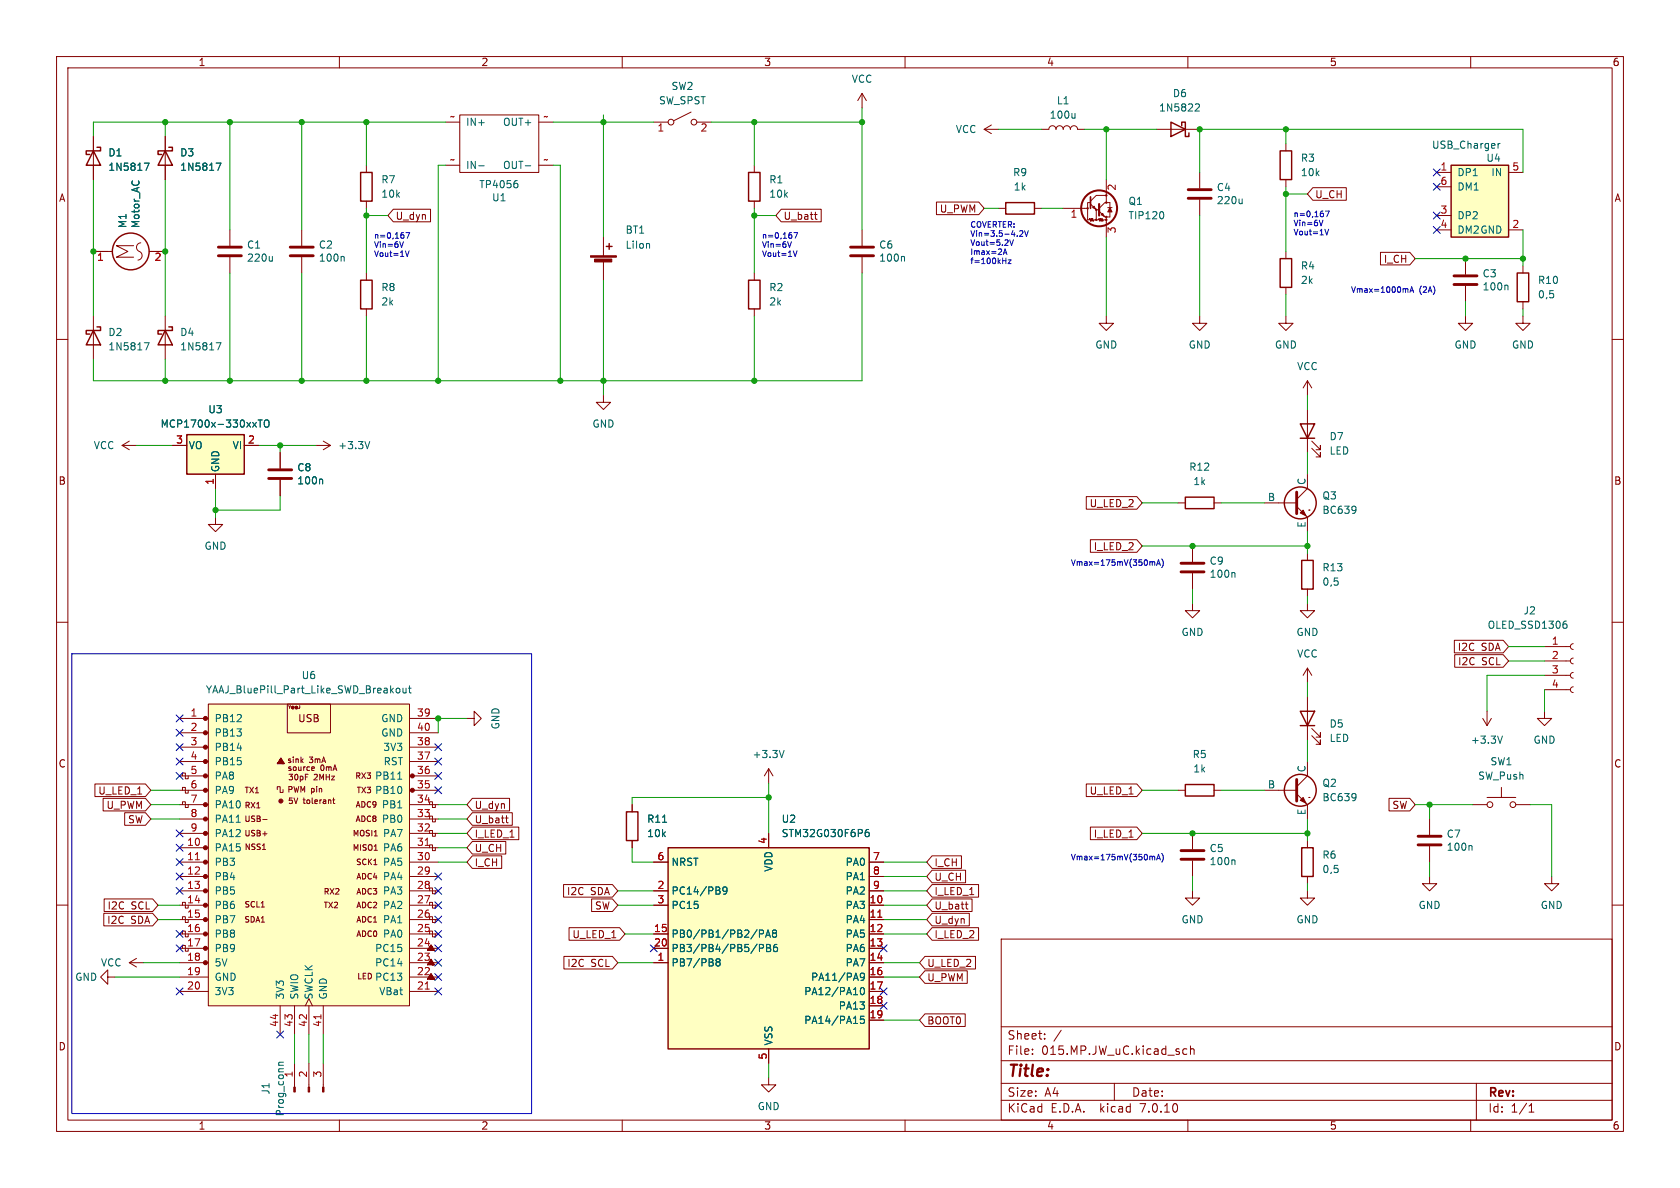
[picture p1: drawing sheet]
<svg xmlns="http://www.w3.org/2000/svg" width="297mm" height="210mm" viewBox="0 0 297 210" stroke-linecap="round" stroke-linejoin="round" font-family="sans-serif">
<g fill="none" stroke="#840000" stroke-width=".18">
<path d="M10 10h277v190h-277zM12 12h273v186h-273zM60 10v2M110 10v2M122.2 19.8l-3.1 1.5M152.4 16.5v2.6M152.4 16.5l-.8 1.3M152.4 16.5l.8 1.3M160 10v2M210 10v2M260 10v2M16.5 24.1v7.7"/>
<path d="M29.2 24.1v7.7M64.8 29.2v1.3M64.8 35.6v1.2M69.5 37h6.6v2.2h-6.6l-.9-1.1zM78.7 21.6h2.6M78.7 29.2h2.6M81.3 20.3h13.9v10.2h-13.9zM95.2 21.6h2.6M95.2 29.2h2.6M115.6 21.6h2.5M123.2 21.6h2.5M133.3 29.2v1.3"/>
<path d="M133.3 35.6v1.2M138.1 37h7.1v2.2h-7.1l-.9-1.1zM144 37.9h.5M144.2 38.7l.3 .1M165.6 35.7h7.4l1 1.1-1 1.1h-7.4zM174 22.9h2.5M174 22.9l1.3 .7M175.3 22.1l-1.3 .8M176.5 36.8h1.3M182.9 36.8h1.2M184.1 22.9h1.3a.64 .64 0 0 1 .7-.7 .64 .64 0 0 1 .6 .7 .64 .64 0 0 1 .6-.7 .64 .64 0 0 1 .7 .7 .64 .64 0 0 1 .6-.7 .64 .64 0 0 1 .6 .7 .64 .64 0 0 1 .7-.7 .64 .64 0 0 1 .6 .7h1.3M188 36.8h4.2"/>
<path d="M192.8 36.1l1 1h.5M192.8 35.8h-.5v3.1h.2l.2-.3 .1 .5 .1-.5 .1 .5 .2-.5 .1 .5 .1-.2h.4M192.8 35.6l1-1.1h1.8v1.3h-.3l-1 1M193.2 36.7l.2-.3 .3 .6zM193.8 37.1v1.8h.4l.1-.3 .1 .5 .2-.5 .1 .5 .1-.5 .1 .5 .2-.2h.5M194.3 37.3l1 1.1h.3v.5M194.7 38l.2-.3 .3 .5zM195.6 31.8v2.6M195.6 38.9v3M195.6 35.8h.6v.9M195.8 36.7h.8M196.2 37.5v.9h-.6"/>
<path d="M204.5 22.9h7.6M212.1 30.5v2.8M212.1 35.3v2.8M227.3 25.4v1.3M227.3 31.8v1.2M232.1 33.2h5.9v2.2h-5.9l-1-1.1zM254 30.5h2.5M254 38.1h2.5M254 33h2.5M266.7 30.5h2.5M10 60h2M16.5 55.9v7.6"/>
<path d="M16.5 44.5h3.4M23.6 43.4h-3l2 1.1-2 1h3M24.9 42.9a.84 .84 0 0 0-.8 .9 .84 .84 0 0 0 .8 .8 .79 .79 0 0 1 .2 .8 .79 .79 0 0 1-.7 .6M26.4 44.5h2.8M29.2 55.9v7.6M40.6 40.6v2.8M40.6 45.5v2.8M53.3 40.6v2.8M53.3 45.5v2.8M64.8 48.3v1.2M64.8 54.6v1.3M106.7 41.9v3.3"/>
<path d="M106.7 46.2v3.3M133.3 48.3v1.2M133.3 54.6v1.3M152.4 40.6v2.8M152.4 45.5v2.8M195.6 55.9v1.3h1.2l-1.2 1.2-1.3-1.2h1.3M212.1 55.9v1.3h1.3l-1.3 1.2-1.3-1.2h1.3M227.3 55.9v1.3h1.3l-1.3 1.2-1.2-1.2h1.2M227.3 44.5v1.2M227.3 50.8v1.3M244 44.6h5.2l1 1.1-1 1.1h-5.2zM254 40.6h2.5"/>
<path d="M259.1 55.9v1.3h1.2l-1.2 1.2-1.3-1.2h1.3M259.1 45.7v2.8M259.1 50.5v2.8M266.7 40.6h2.5M269.2 55.9v1.3h1.3l-1.3 1.2-1.2-1.2h1.2M269.2 47v1.3M269.2 53.3v1.3M285 60h2M21.6 78.7l1.3 .8M21.6 78.7h2.5M22.9 78l-1.3 .7M30.5 78.7h2.5"/>
<path d="M43.2 78.7h2.5M55.9 78.7h2.5M57.1 78l1.3 .7M58.4 78.7l-1.3 .8M106.7 69.9v1.2h1.2l-1.2 1.3-1.3-1.3h1.3M231.1 67.3v2.6M231.1 72.4v7.6M231.1 67.3l-.7 1.3M231.1 67.3l.8 1.3M231.9 79.2l1.5 1.6v-.8v.8h-.7M231.9 78l1.5 1.5v-.8v.8h-.7M38.1 91.4v1.3h1.3l-1.3 1.3-1.3-1.3h1.3"/>
<path d="M38.1 83.8v2.6M49.5 80v2.8M49.5 84.8v2.8M192 87.8h9l.9 1.1-.9 1.1h-9zM192.8 95.4h8.2l.9 1.1-.9 1.1h-8.2zM208.3 88.9h1.2M210.8 96.5v2.8M214.6 88.9h1.3M223.5 88.9h5.7M229.2 89.5l1.9 1.9v2.6M231.1 83.8v2.6l-1.9 1.9M231.1 97.8v1.3"/>
<path d="M231.4 90.2h.1M10 110h2M210.8 106.7v1.3h1.3l-1.3 1.2-1.3-1.2h1.3M210.8 101.3v2.8M231.1 106.7v1.3h1.3l-1.3 1.2-1.2-1.2h1.2M231.1 104.1v1.3M231.1 118.1v2.6M231.1 118.1l-.7 1.3M231.1 118.1l.8 1.3M257.1 113.2h8.6l1 1.1-1 1.1h-8.6zM257.2 115.7h8.5l1 1.1-1 1.2h-8.5zM273 119.4h4.6"/>
<path d="M273 116.8h4.6M273 114.3h4.6M278.1 118.9l-.3 .1-.2 .4 .2 .3 .3 .2M278.1 116.3l-.3 .2-.2 .3 .2 .4 .3 .1M278.1 113.8l-.3 .2-.2 .3 .2 .4 .3 .1M285 110h2M16.8 138.6h8.9l1 1.1-1 1.1h-8.9zM31.7 139.7h5.1M31.7 127h5.1M31.7 129.5h5.1M31.7 132.1h5.1M31.7 137.2h5.1"/>
<path d="M31.7 134.6h5.1M32.3 139.7v-.5h.5v1h.5v-.5M32.3 137.2v-.5h.5v1h.5v-.5M36.8 124.5h35.6v53.3h-35.6zM49 139.6v-.5h.5v1h.5v-.5M49.7 134.5l.1 .2-.3-.1 .3 .3 .1-.4-.5 .1 .5 .4-.1-.6-.5 .3 .7 .3-.3-.8-.6 .7 1.1 .1-.5-.9-.7 .9h1.3l-.6-1-.7 1M50.8 124.5h7.6v5h-7.6zM55.4 135.6l.2 .2-.5 .1M55.5 136.2h-.3M72.4 139.7h5.1M72.4 127h5.1M72.4 129.5h5.1"/>
<path d="M72.4 132.1h5.1M72.4 137.2h5.1M72.4 134.6h5.1M82.5 127h1.3v-1.3l1.3 1.3-1.3 1.3v-1.3M135.9 135.9v2.5M135.9 135.9l-.8 1.3M135.9 135.9l.8 1.3M192 138.6h9l.9 1.1-.9 1.1h-9zM208.3 139.7h1.2M214.6 139.7h1.3M223.5 139.7h5.7M231.1 134.6v2.6l-1.9 1.9"/>
<path d="M231.1 123.2v7.6M231.9 130l1.5 1.6v-.8v.8h-.7M231.9 128.8l1.5 1.5v-.8v.8h-.7M262.1 127l.8 1.3M262.9 125.7v2.6M263.7 127l-.8 1.3M265.4 139.2v1.8M273 125.7v1.3h1.3l-1.3 1.3-1.2-1.3h1.2M273 121.9h4.6M278.1 121.4l-.3 .2-.2 .3 .2 .4 .3 .1M10 160h2M18.2 141.1h7.5l1 1.1-1 1.2h-7.5z"/>
<path d="M18.4 158.9h8.6l.9 1.1-.9 1.1h-8.6zM22 143.7h3.7l1 1.1-1 1.1h-3.7zM31.7 157.5h5.1M31.7 152.4h5.1M31.7 154.9h5.1M31.7 149.9h5.1M31.7 147.3h5.1M31.7 144.8h5.1M31.7 142.2h5.1M32.3 142.2v-.5h.5v1h.5v-.5M46.4 147.4h.8M46.4 144.9h.8"/>
<path d="M58.8 141.4h.4M59 141.1v.8l.2 .2M72.4 157.5h5.1M72.4 152.4h5.1M72.4 154.9h5.1M72.4 149.9h5.1M72.4 147.3h5.1M72.4 144.8h5.1M72.4 142.2h5.1M75.9 157.5v-.5h.6v1h.5v-.5M75.9 149.9v-.5h.6v1h.5v-.5M75.9 147.3v-.5h.6v1h.5v-.5"/>
<path d="M75.9 144.8v-.5h.6v1h.5v-.5M75.9 142.2v-.5h.6v1h.5v-.5M83.5 151.3h5.2v2.2h-5.2l-1-1.1zM83.5 148.7h5.9v2.3h-5.9l-1-1.1zM83.5 141.1h6.6v2.3h-6.6l-1-1.2zM83.5 146.2h8.2v2.2h-8.2l-1-1.1zM83.5 143.7h7.1v2.2h-7.1l-1-1.1zM89.4 144.6h.4M89.6 145.4l.2 .1M99.6 156.4h8.7l.9 1.1-.9 1.1h-8.7zM104.6 158.9h3.7l.9 1.1-.9 1.1h-3.7zM111.8 142.2v1.3"/>
<path d="M111.8 148.6v1.3M115.6 157.5h2.5M115.6 152.4h2.5M135.9 147.3v2.6M153.7 157.5h2.5M153.7 152.4h2.5M153.7 154.9h2.5M164.8 156.4h8.2v2.2h-8.2l-1-1.1zM164.8 158.9h7v2.2h-7l-1-1.1zM164.8 153.8h5.9v2.3h-5.9l-1-1.2zM164.8 151.3h5.2v2.2h-5.2l-1-1.1zM170.6 159.8h.5"/>
<path d="M192.8 146.2h8.2l.9 1.1-.9 1.1h-8.2zM210.8 157.5v1.3h1.3l-1.3 1.2-1.3-1.2h1.3M210.8 147.3v2.8M210.8 152.1v2.8M229.2 140.3l1.9 1.9v2.6M231.1 157.5v1.3h1.3l-1.3 1.2-1.2-1.2h1.2M231.1 148.6v1.3M231.1 154.9v1.3M231.4 141h.1M245.6 141.1h3.6l1 1.1-1 1.2h-3.6zM252.7 154.9v1.3h1.3l-1.3 1.3-1.2-1.3h1.2M252.7 144.8v2.8"/>
<path d="M252.7 149.6v2.8M260.3 142.2h2.6M262.9 141h5.1M268 142.2h2.5M274.3 154.9v1.3h1.3l-1.3 1.3-1.3-1.3h1.3M285 160h2M18.4 161.4h8.6l.9 1.2-.9 1.1h-8.6zM19 172.7v-1.2l-1.2 1.2 1.2 1.3v-1.3h1.3M22.9 170.2h2.5M22.9 170.2l1.2 .7M24.1 169.4l-1.2 .8M31.7 170.2h5.1"/>
<path d="M31.7 160h5.1M31.7 162.6h5.1M31.7 165.1h5.1M31.7 167.6h5.1M31.7 172.7h5.1M31.7 175.3h5.1M32.3 167.6v-.5h.5v1h.5v-.5M32.3 165.1v-.5h.5v1h.5v-.5M32.3 162.6v-.5h.5v1h.5v-.5M32.3 160v-.5h.5v1h.5v-.5M49.5 177.8v5.1M52.1 177.8v5.1"/>
<path d="M54 177.8l.6-1.3 .6 1.3M54.6 177.8v5.1M57.1 177.8v5.1M72.4 170.2h5.1M72.4 160h5.1M72.4 162.6h5.1M72.4 165.1h5.1M72.4 167.6h5.1M72.4 172.7h5.1M72.4 175.3h5.1M75.9 165.1v-.5h.6v1h.5v-.5M75.9 162.6v-.5h.6v1h.5v-.5"/>
<path d="M75.9 160v-.5h.6v1h.5v-.5M76.2 172.6l.1 .2-.2-.1 .2 .3 .2-.4-.6 .1 .6 .4-.2-.6-.5 .3 .8 .3-.4-.8-.5 .7 1 .1-.5-.9-.6 .9h1.2l-.6-1-.6 1M76.2 170.1l.1 .2-.2-.1 .2 .2 .2-.3-.6 .1 .6 .4-.2-.7-.5 .4 .8 .3-.4-.8-.5 .6 1 .2-.5-.9-.6 .9h1.2l-.6-1.1-.6 1.1M76.2 167.5l.1 .3-.2-.2 .2 .3 .2-.4-.6 .1 .6 .4-.2-.6-.5 .4 .8 .2-.4-.7-.5 .6 1 .1-.5-.9-.6 .9h1.2l-.6-1-.6 1M99.7 169.1h8.6l.9 1.1-.9 1.1h-8.6zM100.6 164h8.9l1 1.1-1 1.1h-8.9zM115.6 170.2h2.5M115.6 160h2.5M115.6 165.1h2.5M115.6 167.6h2.5M153.7 170.2h2.5M153.7 160h2.5"/>
<path d="M153.7 162.6h2.5M153.7 165.1h2.5M153.7 167.6h2.5M153.7 172.7h2.5M153.7 175.3h2.5M153.7 177.8h2.5M163.5 169.1h9v2.2h-9l-.9-1.1zM163.5 171.6h7.5v2.2h-7.5l-.9-1.1zM163.5 179.2h7.1v2.3h-7.1l-.9-1.2zM164.8 161.4h6.6v2.3h-6.6l-1-1.1zM164.8 164h8.2v2.2h-8.2l-1-1.1zM170.9 160.6l.2 .1"/>
<path d="M177 166h108v32h-108zM52.1 188v4.2M54.6 188v4.2M57.1 188v4.2M60 198v2M110 198v2M135.9 190.5v1.3h1.3l-1.3 1.2-1.3-1.2h1.3M135.9 185.4v2.6M153.7 180.3h2.5M160 198v2M177 194.5h108M177 191.5h108"/>
<path d="M177 187.5h108M177 181.5h108M182.5 186.3v.1M182.5 185.5v.1M184.7 183.6v.1M184.7 182.8v.1M187.6 182.1l-1.3 2M197 191.5v3M209.2 186.3l.2 .1 .4-.1M209.8 185.5l-.4-.1-.2 .1M210 198v2M210.5 185.5l.2-.1 .3 .1 .1 .9"/>
<path d="M210.5 184.9v1.5M260 198v2M261 191.5v6.5M270.3 196.6h.9M270.3 195.5l.4-.4v1.5"/>
<circle cx="118.6" cy="21.6" r=".51"/>
<circle cx="122.7" cy="21.6" r=".51"/>
<circle cx="192.3" cy="36.8" r=".13"/>
<circle cx="193.8" cy="37.1" r=".13"/>
<circle cx="193.8" cy="38.9" r=".13"/>
<circle cx="195.6" cy="38.4" r=".13"/>
<circle cx="195.6" cy="34.5" r=".13"/>
<circle cx="195.6" cy="35.8" r=".13"/>
<circle cx="195.6" cy="38.9" r=".13"/>
<circle cx="72.9" cy="139.7" r=".36"/>
<circle cx="72.9" cy="137.2" r=".36"/>
<circle cx="49.7" cy="141.6" r=".36"/>
<circle cx="49.7" cy="141.6" r=".25"/>
<circle cx="263.4" cy="142.2" r=".51"/>
<circle cx="267.5" cy="142.2" r=".51"/>
</g>
<g fill="none" stroke="#840000" stroke-width=".25">
<path d="M16.5 26.7l1.3 2.5h-2.6zM17.1 26h.7v.7h-2.6v.6h.7M29.2 26.7l1.3 2.5h-2.6zM29.8 26h.7v.7h-2.6v.6h.7M63.8 30.5h2v5.1h-2zM132.3 30.5h2.1v5.1h-2.1zM177.8 35.8h5.1v2h-5.1zM207 21.6l2.5 1.3-2.5 1.2zM208.9 22.2v-.6h.6v2.5h.7v-.6M226.3 26.7h2v5.1h-2zM256.5 29.2h10.2v12.7h-10.2zM16.5 58.4l1.3 2.6h-2.6z"/>
<path d="M17.1 57.8h.7v.6h-2.6v.7h.7M29.2 58.4l1.3 2.6h-2.6zM29.8 57.8h.7v.6h-2.6v.7h.7M63.8 49.5h2v5.1h-2zM107.2 43.6h1M107.7 43.1v1M132.3 49.5h2.1v5.1h-2.1zM226.3 45.7h2v5.1h-2zM268.2 48.3h2.1v5h-2.1zM33 76.8h10.2v7h-10.2zM229.9 74.9h2.5l-1.3 2.6zM229.9 77.5h2.5"/>
<path d="M209.5 87.9h5.1v2h-5.1zM230.1 99.1h2.1v5h-2.1zM209.5 138.7h5.1v2h-5.1zM229.9 125.7h2.5l-1.3 2.6zM229.9 128.3h2.5M110.7 143.5h2.1v5.1h-2.1zM118.1 149.9h35.6v35.5h-35.6zM230.1 149.9h2.1v5h-2.1z"/>
<circle cx="23.1" cy="44.4" r="3.3"/>
<circle cx="229.9" cy="88.9" r="2.82"/>
<circle cx="229.9" cy="139.7" r="2.82"/>
</g>
<g fill="none" stroke="#006464" stroke-width=".18">
<path d="M211.5 18.4h.4l.1 .3-.7 .9h.7M25.5 28.8h.9l-.6 1.3M38.2 28.8h.9l-.6 1.3M84.6 29.3h1M91.2 31.9h.2M91.3 32.4l.3 .2v.4l-.3 .2M92.9 29.3h.9M190 20.1v.8M190 20.8l-.1 .1M205.6 37.5l.1 .4-.1 .7M219.6 35.2v.8M219.6 35.9l-.2 .1"/>
<path d="M264.8 25.4v.8M265.2 25.4l-.4 .2M48.1 45.3v.9M48.1 46.1l-.1 .1M60.7 45.3l.1 .2v.7M159.7 45.3l.2 .2v.7M266.4 50.4l.2 .2v.7M25.5 60.6h.9l-.6 1.3M38.2 60.6h.9l-.6 1.3M45.6 74.2h.8M46 74.2v1.3M46.9 74.3l.1-.1a.43 .43 0 0 1 .6 .5v.4a.42 .42 0 0 1-.5 .4 .42 .42 0 0 1-.4-.4v-.4z"/>
<path d="M65.4 78l-.5 1.3M56.9 84.7l.1 .2v.6M239.6 89.5l.1 .1a1.07 1.07 0 0 1-.2 1M239.7 90l-.1 .2M218.1 101.2l.2 .2v.7M276.7 109.8h.2M276.8 110.3l.2 .2v.3l-.2 .3M70.1 121.8l.2-.1 .3 .1 .1 .5-.1 .1-.3 .1-.2-.1zM70.3 137.7h.7M71.2 121.7l.1 .7 .3 .1 .2-.1M71.8 121.7v.8M72.2 121.7h.5"/>
<path d="M72.4 121.2v1.1l.3 .2M138.6 132.7l-.4 1.2M265.6 130.1l-.4 1.3M41.8 145.4h.7M117.1 145.4h.8M128.5 157.3l-.2 .3-.4-.1-.1-.2 .1-.4 .4-.1 .2 .1a.84 .84 0 0 1-.3 1.2h-.3M153.6 146.6l-.4 .1a.85 .85 0 0 0 0 1.2l.4-.1 .1-.4-.3-.3-.3 .1-.1 .2M218.1 152l.2 .2v.7M239.6 140.3l.1 .1a1.07 1.07 0 0 1-.2 1M239.7 140.8l-.1 .2M260.1 149.5l.1 .1v.7M126.8 170l-.2-.2 .2-.3h.3l.2 .2-.2 .3"/>
<path d="M126.8 170l-.2 .3v.3l.2 .2 .4-.1 .1-.2v-.2l-.2-.3M126.8 170h.3M134.3 165.1l.6-.1 .1-.2-.1-.3-.6-.1v1.3M134.3 167.6h.6l.1-.2-.1-.3-.6-.2v1.3M135.3 165.7l.5-1.3 .4 1.3M135.5 165.3h.6M135.5 166.9h.5l.2 .3-.2 .4 .2 .1 .1 .3-.3 .2h-.5zM135.5 167.6h.5M136.8 165l-.2-.3 .2-.3h.2l.3 .3-.3 .3M136.8 165l-.2 .2v.4l.2 .1 .4-.1 .1-.2-.1-.3-.2-.1M136.8 165h.2M137.3 166.9l-.3 .1a.86 .86 0 0 0 0 1.2l.4-.1 .1-.4-.3-.3-.3 .1-.2 .2"/>
<path d="M152.2 174.7l.2-.1a.68 .68 0 0 1 .4 .6 .68 .68 0 0 1-.4 .6l-.2-.1-.1-.3zM152.8 179.6h-.6l-.1 .7 .2-.2 .4 .1 .1 .2v.4l-.2 .1-.5-.1M152.8 172.6l-.2 .2h-.4l-.1-.2 .1-.5 .4-.1 .2 .2a.84 .84 0 0 1-.3 1.1h-.3M49.3 188.3h.8M50.1 187.8h-.8v.3l.1 .2"/>
</g>
<g fill="#840000" stroke="#840000" stroke-width=".18">
<path d="M57 192.2h.3v.8h-.3z"/>
<path d="M54.5 192.2h.2v.8h-.2z"/>
<path d="M51.9 192.2h.3v.8h-.3z"/>
<path d="M229.9 141.5l.5-.5 .5 1z"/>
<path d="M229.9 90.7l.5-.5 .5 1z"/>
<path d="M104.4 45.2h4.6v.3h-4.6z"/>
<path d="M105.1 45.8h3.1v.5h-3.1z"/>
<path d="M196.2 36.7l.4 .8h-.8z"/>
<circle cx="36.3" cy="170.2" r=".36"/>
<circle cx="36.3" cy="167.6" r=".36"/>
<circle cx="36.3" cy="165.1" r=".36"/>
<circle cx="36.3" cy="162.6" r=".36"/>
<circle cx="36.3" cy="160" r=".36"/>
<circle cx="36.3" cy="157.5" r=".36"/>
<circle cx="36.3" cy="154.9" r=".36"/>
<circle cx="36.3" cy="152.4" r=".36"/>
<circle cx="36.3" cy="149.9" r=".36"/>
<circle cx="36.3" cy="147.3" r=".36"/>
<circle cx="36.3" cy="144.8" r=".36"/>
<circle cx="36.3" cy="142.2" r=".36"/>
<circle cx="36.3" cy="139.7" r=".36"/>
<circle cx="36.3" cy="137.2" r=".36"/>
<circle cx="36.3" cy="134.6" r=".36"/>
<circle cx="36.3" cy="132.1" r=".36"/>
<circle cx="36.3" cy="127" r=".36"/>
<circle cx="49.7" cy="141.6" r=".13"/>
<circle cx="72.9" cy="139.7" r=".25"/>
<circle cx="72.9" cy="137.2" r=".25"/>
<circle cx="36.3" cy="129.5" r=".36"/>
</g>
<g fill="none" stroke="#840000" stroke-width=".51">
<path d="M210.1 35.1h4M210.1 33.5h4M38.6 45.2h4.1M38.6 43.7h4.1M51.3 45.2h4.1M51.3 43.7h4.1M150.4 45.2h4M150.4 43.7h4M257 50.3h4.1M257 48.8h4.1M47.5 84.6h4.1M47.5 83.1h4.1"/>
<path d="M208.8 99.6h4.1M229.2 87v3.8M208.8 101.1h4.1M229.2 137.8v3.8M208.8 151.9h4.1M208.8 150.4h4.1M250.7 149.4h4.1M250.7 147.8h4.1"/>
</g>
<g fill="#ffffc2" stroke="#ffffc2" stroke-width=".18">
<path d="M118.1 149.9h35.6v35.5h-35.6z"/>
<path d="M36.8 124.5h35.6v53.3h-35.6z"/>
<path d="M256.5 29.2h10.2v12.7h-10.2z"/>
<path d="M33 76.8h10.2v7h-10.2z"/>
</g>
<path d="M34.5 152h.8M75.2 149.4h.7M56.7 179.4v.7M75.2 174.8h.7M155.2 162.1h.7" fill="none" stroke="#a90000" stroke-width=".18"/>
<path d="M192.8 34.8v2" fill="none" stroke="#840000" stroke-width=".3"/>
<path d="M194.3 36.1v2" fill="none" stroke="#840000" stroke-width=".38"/>
<circle cx="194.3" cy="36.8" r="3.2" fill="none" stroke="#840000" stroke-width=".36"/>
<g fill="none" stroke="#0000c2" stroke-width=".18">
<path d="M233.9 38.9l-.3 1M234.3 37.3h.7l-.4 1M71.3 42.7l-.3 1M71.7 44.3l.3 1 .3-1M71.8 41.1h.6l-.4 1M139.9 42.7l-.3 1M140.2 44.3l.4 1 .3-1M140.3 41.1h.7l-.4 1M177.3 46.1h.5M177.4 45l.3-1 .3 1M177.5 44.7h.4M177.8 45.6v1"/>
<path d="M178.2 45.9h.5l-.5 .7h.5M178.5 42.4l.3 1 .4-1M180.3 40.9l.3-.1 .2 .3-.6 .7h.6M181.1 40.8l.4 1 .3-1M234.2 40.5l.4 1 .3-1M248.8 51l.1 .2v.5M249.2 51.7l.4-1 .3 1M249.3 51.4h.5M203.7 99.4l.2-.1h.2v.6M204.5 99.9l.3-1 .3 1M204.6 99.7h.4M205.4 98.8a1.15 1.15 0 0 1 0 1.5"/>
<path d="M12.7 115.6h81.3v81.3h-81.3zM203.7 151.5l.2-.1h.2v.6M204.5 152l.3-1 .3 1M204.6 151.7h.4M205.4 150.9a1.15 1.15 0 0 1 0 1.5"/>
</g>
<g fill="none" stroke="#009600" stroke-width=".18">
<path d="M152.4 19.1v21.5M16.5 31.8v24.1M29.2 21.6v2.5M29.2 31.8v24.1M40.6 21.6v19M53.3 21.6v19M64.8 21.6v7.6M64.8 36.8v11.5M64.8 38.1h3.8M78.7 29.2h-1.2v38.1M78.7 21.6h-62.2v2.5M97.8 29.2h1.3v38.1"/>
<path d="M97.8 21.6h17.8M106.7 20.3v21.6M125.7 21.6h26.7M133.3 38.1h3.9M133.3 21.6v7.6M133.3 36.8v11.5M174 36.8h2.5M176.5 22.9h7.6M184.1 36.8h3.9M191.8 22.9h12.7M195.6 22.9v8.9M212.1 30.5v-7.6h57.1v7.6"/>
<path d="M212.1 38.1v17.8M227.3 34.3h3.8M227.3 22.9v2.5M227.3 33v11.5M40.6 48.3v19M53.3 48.3v19M64.8 55.9v11.4M106.7 49.5v20.4M133.3 55.9v11.4M152.4 48.3v19h-135.9v-3.8M195.6 41.9v14M227.3 52.1v3.8"/>
<path d="M250.2 45.7h19M259.1 53.3v2.6M269.2 40.6v6.4M269.2 54.6v1.3M24.1 78.7h6.4M29.2 63.5v3.8M45.7 78.7h10.2M49.5 78.7v1.3M231.1 69.9v2.5M38.1 86.4v5M49.5 87.6v2.6h-11.4M201.9 88.9h6.4"/>
<path d="M201.9 96.5h29.2M215.9 88.9h7.6M231.1 80v3.8M231.1 94v3.8M210.8 104.1v2.6M231.1 105.4v1.3M266.7 114.3h6.3M266.7 116.8h6.3M273 119.4h-10.1v6.3M26.7 139.7h5M82.5 127h-5v2.5M135.9 138.4v8.9"/>
<path d="M201.9 139.7h6.4M215.9 139.7h7.6M231.1 120.7v2.5M231.1 130.8v3.8M273 121.9v3.8M26.7 142.2h5M26.7 144.8h5M77.5 142.2h5M77.5 147.3h5M77.5 149.9h5M77.5 152.4h5M77.5 144.8h5"/>
<path d="M109.2 157.5h6.4M111.8 149.9v2.5h3.8M135.9 141h-24.1v1.2M156.2 152.4h7.6M156.2 157.5h7.6M156.2 154.9h7.6M201.9 147.3h29.2M210.8 154.9v2.6M231.1 144.8v3.8M231.1 156.2v1.3M250.2 142.2h10.1M252.7 142.2v2.6"/>
<path d="M252.7 152.4v2.5M270.5 142.2h3.8v12.7M20.3 172.7h11.4M25.4 170.2h6.3M27.9 160h3.8M27.9 162.6h3.8M109.2 160h6.4M109.2 170.2h6.4M110.5 165.1h5.1M156.2 160h7.6M156.2 165.1h7.6M156.2 170.2h6.4"/>
<path d="M156.2 162.6h7.6M156.2 172.7h6.4M52.1 182.9v5.1M54.6 182.9v5.1M57.1 182.9v5.1M135.9 188v2.5M156.2 180.3h6.4"/>
</g>
<g fill="none" stroke="#000084" stroke-width=".18">
<path d="M253.4 29.9l1.2 1.2M253.4 37.5l1.2 1.2M253.4 32.4l1.2 1.2M254.6 29.9l-1.2 1.2M254.6 37.5l-1.2 1.2M254.6 32.4l-1.2 1.2M253.4 40l1.2 1.2M254.6 40l-1.2 1.2M31.1 134l1.3 1.2M31.1 126.4l1.3 1.2M31.1 131.5l1.3 1.2M31.1 128.9l1.3 1.2"/>
<path d="M31.1 136.6l1.3 1.2M32.4 134l-1.3 1.2M32.4 126.4l-1.3 1.2M32.4 131.5l-1.3 1.2M32.4 128.9l-1.3 1.2M32.4 136.6l-1.3 1.2M76.9 139.1l1.2 1.2M76.9 136.6l1.2 1.2M76.9 134l1.2 1.2M76.9 131.5l1.2 1.2M78.1 139.1l-1.2 1.2M78.1 136.6l-1.2 1.2"/>
<path d="M78.1 134l-1.2 1.2M78.1 131.5l-1.2 1.2M31.1 146.7l1.3 1.2M31.1 149.3l1.3 1.2M31.1 151.8l1.3 1.2M31.1 156.9l1.3 1.2M31.1 154.3l1.3 1.2M32.4 146.7l-1.3 1.2M32.4 149.3l-1.3 1.2M32.4 151.8l-1.3 1.2M32.4 156.9l-1.3 1.2M32.4 154.3l-1.3 1.2"/>
<path d="M76.9 159.4l1.2 1.2M76.9 154.3l1.2 1.2M76.9 156.9l1.2 1.2M78.1 159.4l-1.2 1.2M78.1 154.3l-1.2 1.2M78.1 156.9l-1.2 1.2M31.1 164.5l1.3 1.2M31.1 174.7l1.3 1.2M31.1 167l1.3 1.2M32.4 164.5l-1.3 1.2M32.4 174.7l-1.3 1.2M32.4 167l-1.3 1.2"/>
<path d="M76.9 162l1.2 1.2M76.9 167l1.2 1.2M76.9 169.6l1.2 1.2M76.9 164.5l1.2 1.2M76.9 172.1l1.2 1.2M76.9 174.7l1.2 1.2M78.1 162l-1.2 1.2M78.1 167l-1.2 1.2M78.1 169.6l-1.2 1.2M78.1 164.5l-1.2 1.2M78.1 172.1l-1.2 1.2M78.1 174.7l-1.2 1.2"/>
<path d="M115 167l1.2 1.2M116.2 167l-1.2 1.2M155.6 167l1.2 1.2M155.6 174.7l1.2 1.2M155.6 177.2l1.2 1.2M156.8 167l-1.2 1.2M156.8 174.7l-1.2 1.2M156.8 177.2l-1.2 1.2M48.9 182.3l1.2 1.2M50.1 182.3l-1.2 1.2"/>
</g>
<g fill="#009600" stroke="#009600" stroke-width=".18">
<circle cx="64.8" cy="38.1" r=".46"/>
<circle cx="64.8" cy="21.6" r=".46"/>
<circle cx="99.1" cy="67.3" r=".46"/>
<circle cx="106.7" cy="67.3" r=".46"/>
<circle cx="133.3" cy="38.1" r=".46"/>
<circle cx="77.5" cy="67.3" r=".46"/>
<circle cx="133.3" cy="67.3" r=".46"/>
<circle cx="64.8" cy="67.3" r=".46"/>
<circle cx="106.7" cy="21.6" r=".46"/>
<circle cx="53.3" cy="21.6" r=".46"/>
<circle cx="16.5" cy="44.5" r=".46"/>
<circle cx="29.2" cy="21.6" r=".46"/>
<circle cx="40.6" cy="21.6" r=".46"/>
<circle cx="29.2" cy="44.5" r=".46"/>
<circle cx="77.5" cy="127" r=".46"/>
<circle cx="135.9" cy="141" r=".46"/>
<circle cx="53.3" cy="67.3" r=".46"/>
<circle cx="29.2" cy="67.3" r=".46"/>
<circle cx="40.6" cy="67.3" r=".46"/>
<circle cx="38.1" cy="90.2" r=".46"/>
<circle cx="49.5" cy="78.7" r=".46"/>
<circle cx="252.7" cy="142.2" r=".46"/>
<circle cx="259.1" cy="45.7" r=".46"/>
<circle cx="269.2" cy="45.7" r=".46"/>
<circle cx="227.3" cy="34.3" r=".46"/>
<circle cx="212.1" cy="22.9" r=".46"/>
<circle cx="227.3" cy="22.9" r=".46"/>
<circle cx="195.6" cy="22.9" r=".46"/>
<circle cx="133.3" cy="21.6" r=".46"/>
<circle cx="152.4" cy="21.6" r=".46"/>
<circle cx="231.1" cy="147.3" r=".46"/>
<circle cx="231.1" cy="96.5" r=".46"/>
<circle cx="210.8" cy="147.3" r=".46"/>
<circle cx="210.8" cy="96.5" r=".46"/>
</g>
<text font-size="2.8" fill="#840000" x="178" y="190.9">Title:</text>
<g font-size="2.1" fill="#840000">
<text x="178" y="184">Sheet:</text>
<text x="178" y="186.7">File:</text>
<text x="184.1" y="186.7">015.MP.JW_uC.kicad_sch</text>
<text x="178" y="196.9">KiCad</text>
<text x="178" y="194.1">Size:</text>
<text x="184.7" y="194.1">A4</text>
<text x="185.7" y="196.9">E.D.A.</text>
<text x="194.6" y="196.9">kicad</text>
<text x="200" y="194.1">Date:</text>
<text x="201.8" y="196.9">7.0.10</text>
<text x="263" y="194.3">Rev:</text>
<text x="263" y="196.9">Id:</text>
<text x="267.1" y="196.9">1/1</text>
</g>
<g font-size="1.8" fill="#840000">
<text x="35" y="11.9">1</text>
<text x="85" y="11.9">2</text>
<text x="135" y="11.9">3</text>
<text x="185" y="11.9">4</text>
<text x="235" y="11.9">5</text>
<text x="285" y="11.9">6</text>
<text x="10.3" y="35.9">A</text>
<text x="232.4" y="35.2">U_CH</text>
<text x="285.3" y="35.9">A</text>
<text x="69.8" y="39.1">U_dyn</text>
<text x="138.4" y="39.1">U_batt</text>
<text x="166" y="37.8">U_PWM</text>
<text x="244.5" y="46.7">I_CH</text>
<text x="10.3" y="85.9">B</text>
<text x="192.5" y="89.9">U_LED_2</text>
<text x="285.3" y="85.9">B</text>
<text x="193.3" y="97.5">I_LED_2</text>
<text x="257.6" y="115.3">I2C</text>
<text x="257.7" y="117.8">I2C</text>
<text x="261.9" y="115.3">SDA</text>
<text x="261.9" y="117.8">SCL</text>
<text x="52.6" y="127.9">USB</text>
<text x="10.3" y="135.9">C</text>
<text x="285.3" y="135.9">C</text>
<text x="17.3" y="140.7">U_LED_1</text>
<text x="18.7" y="143.2">U_PWM</text>
<text x="83.8" y="143.2">U_dyn</text>
<text x="192.5" y="140.7">U_LED_1</text>
<text x="246.1" y="143.2">SW</text>
<text x="22.5" y="145.7">SW</text>
<text x="83.8" y="148.3">I_LED_1</text>
<text x="83.8" y="145.7">U_batt</text>
<text x="193.3" y="148.3">I_LED_1</text>
<text x="83.8" y="153.4">I_CH</text>
<text x="83.8" y="150.8">U_CH</text>
<text x="165.1" y="155.9">U_CH</text>
<text x="165.1" y="153.4">I_CH</text>
<text x="18.9" y="161">I2C</text>
<text x="23.2" y="161">SCL</text>
<text x="100.1" y="158.4">I2C</text>
<text x="104.4" y="158.4">SDA</text>
<text x="105.1" y="161">SW</text>
<text x="165.1" y="158.4">I_LED_1</text>
<text x="165.1" y="161">U_batt</text>
<text x="18.8" y="163.5">I2C</text>
<text x="23.1" y="163.5">SDA</text>
<text x="101.1" y="166.1">U_LED_1</text>
<text x="165.1" y="163.5">U_dyn</text>
<text x="165.1" y="166.1">I_LED_2</text>
<text x="100.2" y="171.1">I2C</text>
<text x="104.4" y="171.1">SCL</text>
<text x="163.8" y="171.1">U_LED_2</text>
<text x="163.8" y="173.7">U_PWM</text>
<text x="10.3" y="185.9">D</text>
<text x="163.8" y="181.3">BOOT0</text>
<text x="285.3" y="185.9">D</text>
<text x="35" y="199.9">1</text>
<text x="85" y="199.9">2</text>
<text x="135" y="199.9">3</text>
<text x="185" y="199.9">4</text>
<text x="235" y="199.9">5</text>
<text x="285" y="199.9">6</text>
</g>
<g font-size="1.8" fill="#006464">
<text x="118.6" y="16.1">SW2</text>
<text x="150.5" y="14.8">VCC</text>
<text x="207.3" y="17.4">D6</text>
<text x="82.3" y="22.5">IN+</text>
<text x="88.8" y="22.5">OUT+</text>
<text x="116.4" y="18.6">SW_SPST</text>
<text x="168.9" y="23.7">VCC</text>
<text x="185.5" y="21.2">100u</text>
<text x="186.7" y="18.6">L1</text>
<text x="204.8" y="19.9">1N5822</text>
<text x="19.1" y="27.9">D1</text>
<text x="31.8" y="27.9">D3</text>
<text x="229.9" y="28.8">R3</text>
<text x="253.1" y="26.5">USB_Charger</text>
<text x="262.7" y="28.8">U4</text>
<text x="19.1" y="30.4">1N5817</text>
<text x="31.8" y="30.4">1N5817</text>
<text x="67.3" y="32.6">R7</text>
<text x="67.3" y="35.2">10k</text>
<text x="82.3" y="30.1">IN-</text>
<text x="84.6" y="33.5">TP4056</text>
<text x="86.9" y="35.8">U1</text>
<text x="88.8" y="30.1">OUT-</text>
<text x="135.9" y="32.6">R1</text>
<text x="135.9" y="35.2">10k</text>
<text x="179" y="31.3">R9</text>
<text x="179.1" y="33.9">1k</text>
<text x="215" y="34">C4</text>
<text x="229.9" y="31.3">10k</text>
<text x="257.6" y="31.3">DP1</text>
<text x="257.6" y="33.9">DM1</text>
<text x="263.5" y="31.3">IN</text>
<text x="22.6" y="40.4" transform="rotate(-90 22.6 40.4)">M1</text>
<text x="24.9" y="40.4" transform="rotate(-90 24.9 40.4)">Motor_AC</text>
<text x="110.5" y="41.5">BT1</text>
<text x="199.4" y="39">TIP120</text>
<text x="199.4" y="36.4">Q1</text>
<text x="215" y="36.3">220u</text>
<text x="257.6" y="39">DP2</text>
<text x="257.6" y="41.5">DM2 GND</text>
<text x="43.6" y="44.1">C1</text>
<text x="43.6" y="46.5">220u</text>
<text x="56.3" y="44.1">C2</text>
<text x="56.3" y="46.5">100n</text>
<text x="110.5" y="44.2">LiIon</text>
<text x="155.3" y="44.1">C6</text>
<text x="155.3" y="46.5">100n</text>
<text x="229.9" y="47.9">R4</text>
<text x="67.3" y="51.7">R8</text>
<text x="135.9" y="51.7">R2</text>
<text x="229.9" y="50.4">2k</text>
<text x="262" y="49.2">C3</text>
<text x="262" y="51.5">100n</text>
<text x="271.8" y="50.4">R10</text>
<text x="271.8" y="52.9">0,5</text>
<text x="19.1" y="59.6">D2</text>
<text x="31.8" y="59.6">D4</text>
<text x="67.3" y="54.2">2k</text>
<text x="135.9" y="54.2">2k</text>
<text x="19.1" y="62.1">1N5817</text>
<text x="31.8" y="62.1">1N5817</text>
<text x="193.5" y="61.8">GND</text>
<text x="210.1" y="61.8">GND</text>
<text x="225.3" y="61.8">GND</text>
<text x="229.2" y="65.6">VCC</text>
<text x="257" y="61.8">GND</text>
<text x="267.2" y="61.8">GND</text>
<text x="28.3" y="75.8">MCP1700x-330xxTO</text>
<text x="36.7" y="73.3">U3</text>
<text x="104.6" y="75.8">GND</text>
<text x="16.5" y="79.6">VCC</text>
<text x="33.3" y="79.6">VO</text>
<text x="39" y="83.6" transform="rotate(-90 39 83.6)">GND</text>
<text x="41" y="79.6">VI</text>
<text x="52.5" y="83.5">C8</text>
<text x="59.7" y="79.6">+3.3V</text>
<text x="210.1" y="83.4">R12</text>
<text x="235" y="78">D7</text>
<text x="235" y="80.6">LED</text>
<text x="52.5" y="85.8">100n</text>
<text x="210.9" y="86">1k</text>
<text x="224.1" y="88.6">B</text>
<text x="230.9" y="85.8" transform="rotate(-90 230.9 85.8)">C</text>
<text x="233.7" y="88.5">Q3</text>
<text x="230.9" y="93.4" transform="rotate(-90 230.9 93.4)">E</text>
<text x="233.7" y="91">BC639</text>
<text x="36.1" y="97.4">GND</text>
<text x="213.8" y="100">C9</text>
<text x="233.7" y="101.2">R13</text>
<text x="213.8" y="102.3">100n</text>
<text x="233.7" y="103.7">0,5</text>
<text x="208.8" y="112.6">GND</text>
<text x="229.1" y="112.6">GND</text>
<text x="262.9" y="111.4">OLED_SSD1306</text>
<text x="269.3" y="108.8">J2</text>
<text x="229.2" y="116.4">VCC</text>
<text x="36.3" y="122.8">YAAJ_BluePill_Part_Like_SWD_Breakout</text>
<text x="53.2" y="120.2">U6</text>
<text x="37.8" y="127.9">PB12</text>
<text x="37.8" y="130.4">PB13</text>
<text x="67.3" y="127.9">GND</text>
<text x="67.3" y="130.4">GND</text>
<text x="88.5" y="129" transform="rotate(-90 88.5 129)">GND</text>
<text x="235" y="128.8">D5</text>
<text x="235" y="131.4">LED</text>
<text x="259.9" y="131.7">+3.3V</text>
<text x="271" y="131.7">GND</text>
<text x="37.8" y="132.9">PB14</text>
<text x="37.8" y="135.5">PB15</text>
<text x="67.7" y="132.9">3V3</text>
<text x="67.7" y="135.5">RST</text>
<text x="132.9" y="134.2">+3.3V</text>
<text x="210.7" y="134.2">R5</text>
<text x="210.9" y="136.8">1k</text>
<text x="230.9" y="136.6" transform="rotate(-90 230.9 136.6)">C</text>
<text x="263.4" y="135.5">SW1</text>
<text x="37.8" y="138">PA8</text>
<text x="37.8" y="140.6">PA9</text>
<text x="37.8" y="143.1">PA10</text>
<text x="66.2" y="140.6">PB10</text>
<text x="66.2" y="138">PB11</text>
<text x="67.4" y="143.1">PB1</text>
<text x="224.1" y="139.4">B</text>
<text x="233.7" y="141.8">BC639</text>
<text x="233.7" y="139.3">Q2</text>
<text x="261.2" y="138">SW_Push</text>
<text x="37.8" y="145.6">PA11</text>
<text x="37.8" y="148.2">PA12</text>
<text x="67.4" y="145.6">PB0</text>
<text x="67.6" y="148.2">PA7</text>
<text x="114.3" y="148.2">10k</text>
<text x="114.3" y="145.6">R11</text>
<text x="138.1" y="145.6">U2</text>
<text x="138.1" y="148.2">STM32G030F6P6</text>
<text x="230.9" y="144.2" transform="rotate(-90 230.9 144.2)">E</text>
<text x="255.7" y="148.3">C7</text>
<text x="37.8" y="150.7">PA15</text>
<text x="37.8" y="153.3">PB3</text>
<text x="37.8" y="155.8">PB4</text>
<text x="67.6" y="155.8">PA4</text>
<text x="67.6" y="153.3">PA5</text>
<text x="67.6" y="150.7">PA6</text>
<text x="118.6" y="153.3">NRST</text>
<text x="136.8" y="154.2" transform="rotate(-90 136.8 154.2)">VDD</text>
<text x="149.4" y="153.3">PA0</text>
<text x="149.4" y="155.8">PA1</text>
<text x="213.8" y="150.8">C5</text>
<text x="213.8" y="153.1">100n</text>
<text x="233.7" y="152">R6</text>
<text x="233.7" y="154.5">0,5</text>
<text x="255.7" y="150.6">100n</text>
<text x="37.8" y="158.3">PB5</text>
<text x="37.8" y="160.9">PB6</text>
<text x="67.6" y="160.9">PA2</text>
<text x="67.6" y="158.3">PA3</text>
<text x="118.6" y="158.3">PC14/PB9</text>
<text x="118.6" y="160.9">PC15</text>
<text x="149.4" y="160.9">PA3</text>
<text x="149.4" y="158.3">PA2</text>
<text x="250.7" y="160.9">GND</text>
<text x="272.3" y="160.9">GND</text>
<text x="37.8" y="163.4">PB7</text>
<text x="37.8" y="166">PB8</text>
<text x="67.6" y="166">PA0</text>
<text x="67.6" y="163.4">PA1</text>
<text x="118.6" y="166">PB0/PB1/PB2/PA8</text>
<text x="149.4" y="163.4">PA4</text>
<text x="149.4" y="166">PA5</text>
<text x="208.8" y="163.4">GND</text>
<text x="229.1" y="163.4">GND</text>
<text x="13.2" y="173.6">GND</text>
<text x="17.7" y="171">VCC</text>
<text x="37.8" y="168.5">PB9</text>
<text x="37.8" y="171">5V</text>
<text x="37.8" y="173.6">GND</text>
<text x="66.2" y="173.6">PC13</text>
<text x="66.2" y="171">PC14</text>
<text x="66.2" y="168.5">PC15</text>
<text x="118.6" y="171">PB7/PB8</text>
<text x="118.6" y="168.5">PB3/PB4/PB5/PB6</text>
<text x="143.3" y="173.6">PA11/PA9</text>
<text x="149.4" y="168.5">PA6</text>
<text x="149.4" y="171">PA7</text>
<text x="37.8" y="176.1">3V3</text>
<text x="50.4" y="176.8" transform="rotate(-90 50.4 176.8)">3V3</text>
<text x="52.9" y="176.8" transform="rotate(-90 52.9 176.8)">SWIO</text>
<text x="55.5" y="176.8" transform="rotate(-90 55.5 176.8)">SWCLK</text>
<text x="58" y="176.8" transform="rotate(-90 58 176.8)">GND</text>
<text x="66.9" y="176.1">VBat</text>
<text x="142.1" y="176.1">PA12/PA10</text>
<text x="148.2" y="178.7">PA13</text>
<text x="136.8" y="184.9" transform="rotate(-90 136.8 184.9)">VSS</text>
<text x="142.1" y="181.2">PA14/PA15</text>
<text x="51.8" y="190.6" transform="rotate(-90 51.8 190.6)">1</text>
<text x="47.9" y="193.6" transform="rotate(-90 47.9 193.6)">J1</text>
<text x="50.4" y="197.4" transform="rotate(-90 50.4 197.4)">Prog_conn</text>
<text x="133.9" y="196.4">GND</text>
</g>
<g font-size="1.8" fill="#a90000">
<text x="79.5" y="21.3">~</text>
<text x="96" y="21.3">~</text>
<text x="116.1" y="23.6">1</text>
<text x="123.8" y="23.6">2</text>
<text x="79.5" y="29">~</text>
<text x="96" y="29">~</text>
<text x="197.6" y="33.8" transform="rotate(-90 197.6 33.8)">2</text>
<text x="254.6" y="30.2">1</text>
<text x="254.6" y="32.8">6</text>
<text x="267.3" y="30.2">5</text>
<text x="189.2" y="38.8">1</text>
<text x="197.6" y="41.3" transform="rotate(-90 197.6 41.3)">3</text>
<text x="254.6" y="37.8">3</text>
<text x="254.6" y="40.4">4</text>
<text x="267.3" y="40.4">2</text>
<text x="17.1" y="46.4">1</text>
<text x="27.2" y="46.4">2</text>
<text x="31" y="78.5">3</text>
<text x="43.7" y="78.5">2</text>
<text x="37.8" y="85.8" transform="rotate(-90 37.8 85.8)">1</text>
<text x="274.2" y="114">1</text>
<text x="274.2" y="116.6">2</text>
<text x="274.2" y="119.1">3</text>
<text x="274.2" y="121.7">4</text>
<text x="33.6" y="126.7">1</text>
<text x="33.6" y="129.3">2</text>
<text x="33.6" y="131.8">3</text>
<text x="73.6" y="131.8">38</text>
<text x="73.6" y="126.7">39</text>
<text x="73.6" y="129.3">40</text>
<text x="33.6" y="134.4">4</text>
<text x="33.6" y="136.9">5</text>
<text x="73.6" y="136.9">36</text>
<text x="73.6" y="134.4">37</text>
<text x="33.6" y="139.4">6</text>
<text x="33.6" y="142">7</text>
<text x="73.6" y="142">34</text>
<text x="73.6" y="139.4">35</text>
<text x="33" y="149.6">10</text>
<text x="33.6" y="144.5">8</text>
<text x="33.6" y="147.1">9</text>
<text x="73.6" y="149.6">31</text>
<text x="73.6" y="147.1">32</text>
<text x="73.6" y="144.5">33</text>
<text x="135.6" y="149.3" transform="rotate(-90 135.6 149.3)">4</text>
<text x="33" y="152.1">11</text>
<text x="33" y="154.7">12</text>
<text x="73.6" y="154.7">29</text>
<text x="73.6" y="152.1">30</text>
<text x="116.1" y="152.1">6</text>
<text x="154.2" y="152.1">7</text>
<text x="154.2" y="154.7">8</text>
<text x="33" y="157.2">13</text>
<text x="33" y="159.8">14</text>
<text x="73.6" y="159.8">27</text>
<text x="73.6" y="157.2">28</text>
<text x="116.1" y="157.2">2</text>
<text x="116.1" y="159.8">3</text>
<text x="153.6" y="159.8">10</text>
<text x="154.2" y="157.2">9</text>
<text x="33" y="162.3">15</text>
<text x="33" y="164.8">16</text>
<text x="33" y="167.4">17</text>
<text x="73.6" y="167.4">24</text>
<text x="73.6" y="164.8">25</text>
<text x="73.6" y="162.3">26</text>
<text x="115.5" y="164.8">15</text>
<text x="115.5" y="167.4">20</text>
<text x="153.6" y="162.3">11</text>
<text x="153.6" y="164.8">12</text>
<text x="153.6" y="167.4">13</text>
<text x="33" y="169.9">18</text>
<text x="33" y="172.5">19</text>
<text x="73.6" y="172.5">22</text>
<text x="73.6" y="169.9">23</text>
<text x="116.1" y="169.9">1</text>
<text x="153.6" y="169.9">14</text>
<text x="153.6" y="172.5">16</text>
<text x="33" y="175">20</text>
<text x="73.6" y="175">21</text>
<text x="153.6" y="175">17</text>
<text x="153.6" y="177.5">18</text>
<text x="49.3" y="181.7" transform="rotate(-90 49.3 181.7)">44</text>
<text x="51.8" y="181.7" transform="rotate(-90 51.8 181.7)">43</text>
<text x="54.4" y="181.7" transform="rotate(-90 54.4 181.7)">42</text>
<text x="56.9" y="181.7" transform="rotate(-90 56.9 181.7)">41</text>
<text x="153.6" y="180.1">19</text>
<text x="54.4" y="190.6" transform="rotate(-90 54.4 190.6)">2</text>
<text x="56.9" y="190.6" transform="rotate(-90 56.9 190.6)">3</text>
<text x="135.6" y="187.4" transform="rotate(-90 135.6 187.4)">5</text>
</g>
<g font-size="1.4" fill="#0000c2">
<text x="171.4" y="40.3">COVERTER:</text>
<text x="171.4" y="41.9">Vin=3.5-4.2V</text>
<text x="228.6" y="38.4">n=0,167</text>
<text x="228.6" y="40">Vin=6V</text>
<text x="228.6" y="41.7">Vout=1V</text>
<text x="66" y="42.3">n=0,167</text>
<text x="66" y="43.9">Vin=6V</text>
<text x="66" y="45.5">Vout=1V</text>
<text x="134.6" y="42.3">n=0,167</text>
<text x="134.6" y="43.9">Vin=6V</text>
<text x="134.6" y="45.5">Vout=1V</text>
<text x="171.4" y="43.5">Vout=5.2V</text>
<text x="171.4" y="45.1">Imax=2A</text>
<text x="171.4" y="46.7">f=100kHz</text>
<text x="238.8" y="51.8">Vmax=1000mA</text>
<text x="250.9" y="51.8">(2A)</text>
<text x="189.2" y="100.1">Vmax=175mV(350mA)</text>
<text x="189.2" y="152.2">Vmax=175mV(350mA)</text>
</g>
<g font-size="1.4" fill="#840000">
<text x="50.7" y="135.1">sink</text>
<text x="50.7" y="136.5">source</text>
<text x="54.7" y="135.1">3mA</text>
<text x="56.6" y="136.5">0mA</text>
<text x="62.7" y="137.9">RX3</text>
<text x="43.1" y="140.4">TX1</text>
<text x="43.1" y="143.1">RX1</text>
<text x="50.7" y="140.3">PWM pin</text>
<text x="50.8" y="142.3">5V</text>
<text x="50.8" y="138.1">30pF</text>
<text x="53.6" y="142.3">tolerant</text>
<text x="55.5" y="138.1">2MHz</text>
<text x="62.8" y="143">ADC9</text>
<text x="62.9" y="140.4">TX3</text>
<text x="43.1" y="148">USB+</text>
<text x="43.1" y="145.5">USB-</text>
<text x="62.2" y="148">MOSI1</text>
<text x="62.8" y="145.5">ADC8</text>
<text x="43.1" y="150.5">NSS1</text>
<text x="62.2" y="150.6">MISO1</text>
<text x="62.8" y="153.1">SCK1</text>
<text x="62.9" y="155.7">ADC4</text>
<text x="43.1" y="160.6">SCL1</text>
<text x="57.1" y="160.7">TX2</text>
<text x="57.1" y="158.3">RX2</text>
<text x="62.9" y="160.7">ADC2</text>
<text x="62.9" y="158.3">ADC3</text>
<text x="43.1" y="163.3">SDA1</text>
<text x="62.9" y="165.8">ADC0</text>
<text x="62.9" y="163.3">ADC1</text>
<text x="63" y="173.3">LED</text>
</g>
<text font-size=".7" fill="#840000" x="50.8" y="125.5">Y@@J</text>
</svg>
